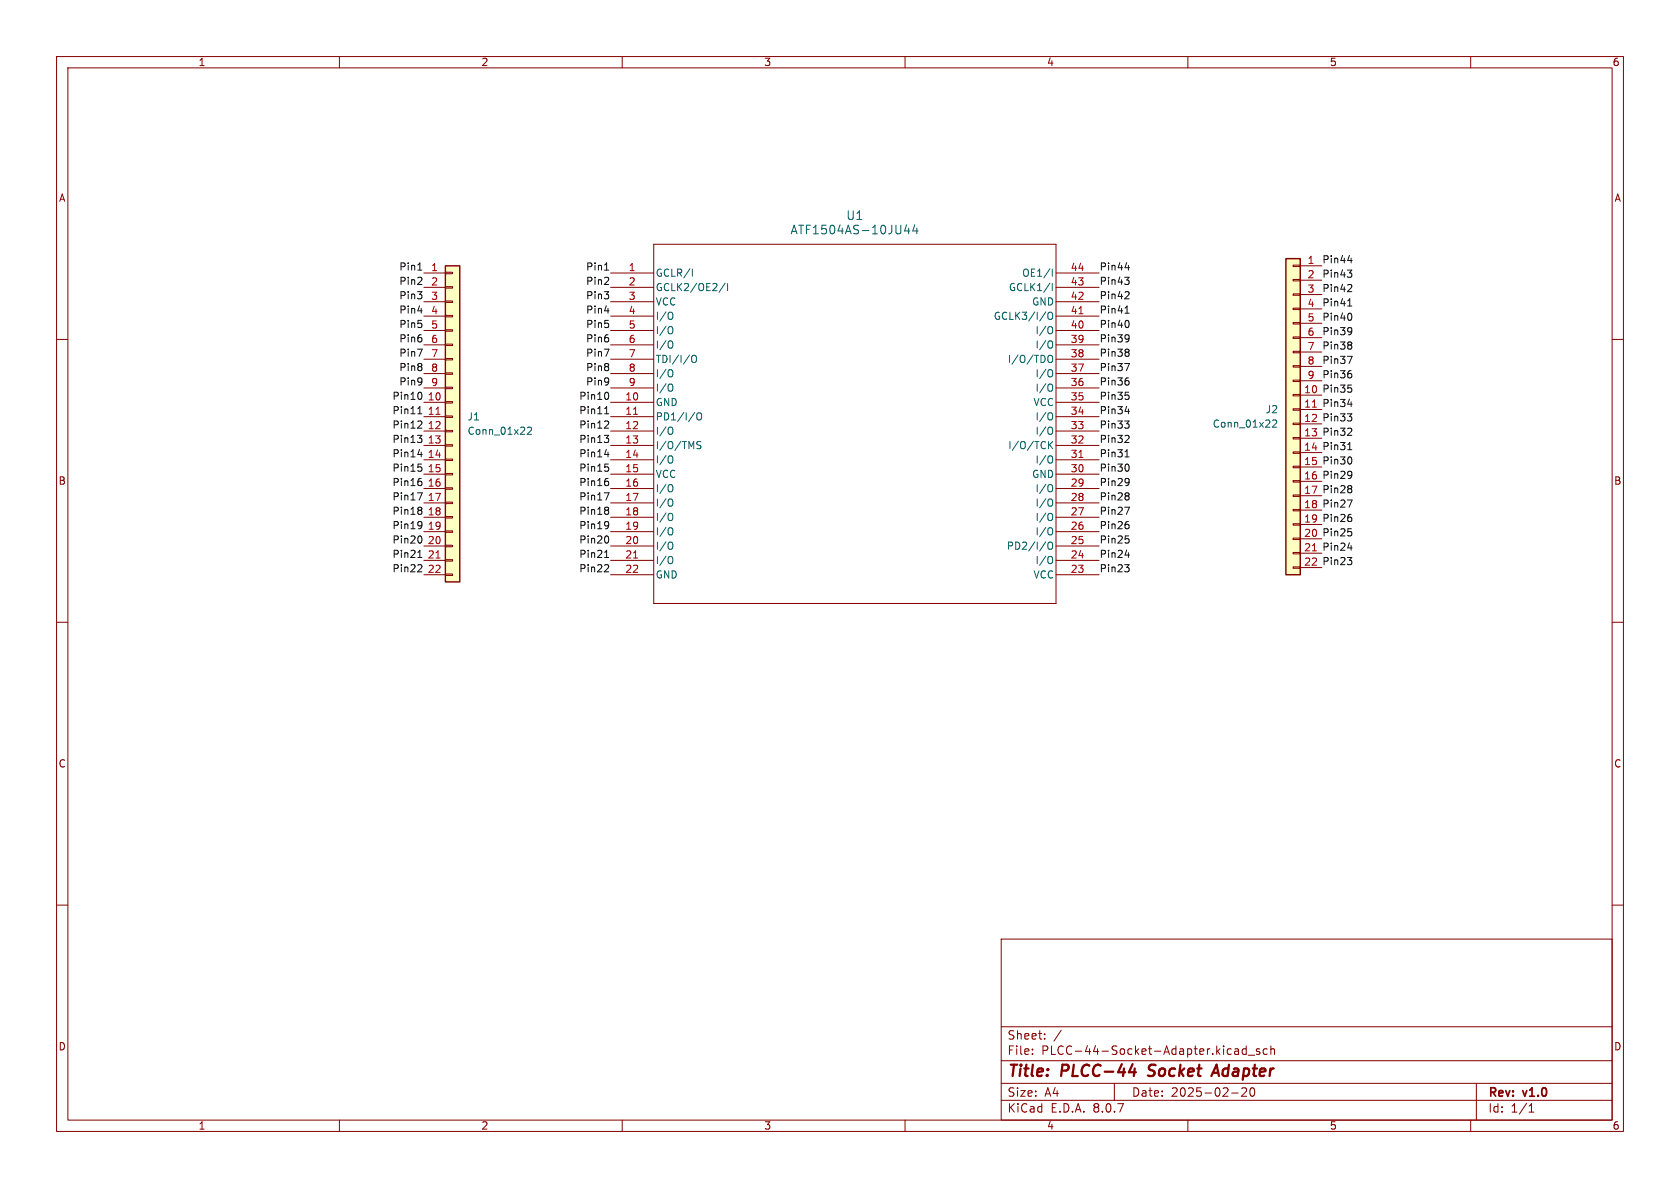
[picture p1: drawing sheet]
<svg xmlns="http://www.w3.org/2000/svg" width="297mm" height="210mm" viewBox="0 0 297 210" stroke-linecap="round" stroke-linejoin="round" font-family="sans-serif">
<g fill="none" stroke="#840000" stroke-width=".18">
<path d="M10 10h277v190h-277zM12 12h273v186h-273zM60 10v2M110 10v2M160 10v2M210 10v2M260 10v2M107.9 48.3h7.7M107.9 50.8h7.7M107.9 53.3h7.7M107.9 55.9h7.7M107.9 58.4h7.7"/>
<path d="M115.6 43.2h71.1v63.5h-71.1zM186.7 48.3h7.6M186.7 50.8h7.6M186.7 53.3h7.6M186.7 55.9h7.6M186.7 58.4h7.6M10 60h2M107.9 71.1h7.7M107.9 73.7h7.7M107.9 76.2h7.7M107.9 78.7h7.7M107.9 68.6h7.7"/>
<path d="M107.9 66h7.7M107.9 63.5h7.7M107.9 61h7.7M186.7 71.1h7.6M186.7 73.7h7.6M186.7 76.2h7.6M186.7 78.7h7.6M186.7 68.6h7.6M186.7 66h7.6M186.7 63.5h7.6M186.7 61h7.6M285 60h2"/>
<path d="M107.9 81.3h7.7M107.9 83.8h7.7M107.9 86.4h7.7M107.9 88.9h7.7M107.9 91.4h7.7M107.9 94h7.7M107.9 96.5h7.7M107.9 99.1h7.7M186.7 81.3h7.6M186.7 83.8h7.6M186.7 86.4h7.6M186.7 88.9h7.6"/>
<path d="M186.7 91.4h7.6M186.7 94h7.6M186.7 96.5h7.6M186.7 99.1h7.6M10 110h2M107.9 101.6h7.7M186.7 101.6h7.6M285 110h2M10 160h2M177 166h108v32h-108zM285 160h2M60 198v2"/>
<path d="M110 198v2M160 198v2M177 194.5h108M177 191.5h108M177 187.5h108M177 181.5h108M182.5 186.3v.1M182.5 185.5v.1M184.7 183.6v.1M184.7 182.8v.1M187.6 182.1l-1.3 2M197 191.5v3"/>
<path d="M210 198v2M217.7 193.2h1.2M218.3 185.5h.6l.1 .9M219 185.8h-.5a.29 .29 0 0 0-.3 .3 .29 .29 0 0 0 .3 .3l.5-.1M220.3 185.5l-.4-.1-.3 .3v.4l.1 .2h.6M220.3 184.9v1.5M220.3 192.4v.5l-.8 .9h.9M220.7 186.5h1.1M221.1 192.4a.81 .81 0 0 0 .4 1.4l.2-.1 .1-.5-.1-.8M222.7 185.5l-.4-.1-.2 .2 .1 .2 .5 .2v.3h-.6M224 185.5l-.4-.1-.3 .3v.4l.2 .2h.5M224.7 185.5l.2-.1 .3 .1 .1 .9"/>
<path d="M224.7 184.9v1.5M260 198v2M261 191.5v6.5M270.3 196.6h.9M270.3 195.5l.4-.4v1.5"/>
</g>
<path d="M199.6 189.5h1.2M200.6 188.9l-.2 1.3M202.9 190.1l.3 .1M203.2 188.4l-.1 .2 .1 .4M214.2 190.2l.9-2 .4 2M214.4 189.6h1" fill="none" stroke="#840000" stroke-width=".4"/>
<g fill="none" stroke="#006464" stroke-width=".18">
<path d="M160.3 39.7l-.4 1.1h1M161.7 39.7l-.3 1.1h.9M118.6 55.2l.2 .1a.81 .81 0 0 1-.2 1.2M118.6 57.7l.2 .1a.81 .81 0 0 1-.2 1.2M122.4 47.6v1.2M128.2 50l-1.1 1.7M128.6 50.1v1.3M160.6 40.3v1M162.1 40.3v1M184.9 55.1l-1.1 1.7M185.4 55.3l.1-.1a.43 .43 0 0 1 .6 .4v.4a.42 .42 0 0 1-.4 .5 .42 .42 0 0 1-.5-.5v-.4zM185.6 50l-1.1 1.7"/>
<path d="M185.6 47.5l-1.1 1.6M185.8 57.7l.1 .1a.81 .81 0 0 1-.1 1.2M186 47.6v1.2M186 50.1v1.3M118.6 67.9l.2 .1a.81 .81 0 0 1-.2 1.2M118.6 75.5l.2 .1a.81 .81 0 0 1-.2 1.2M118.6 60.3h.2a.81 .81 0 0 1-.2 1.2M118.6 65.3l.2 .1a.81 .81 0 0 1-.2 1.2M122.3 63l.3-.2a.43 .43 0 0 1 .5 .4v.5a.42 .42 0 0 1-.4 .4 .42 .42 0 0 1-.4-.4zM122.8 72.9l-1.1 1.6M123.2 73.2l.3-.2a.43 .43 0 0 1 .5 .4v.4a.42 .42 0 0 1-.4 .5 .42 .42 0 0 1-.4-.5zM123.9 78.1l-.5-.1-.2 .2v.3l.6 .3 .1 .3-.2 .2h-.5"/>
<path d="M185.4 78v1.3M185.4 62.9l.1-.1a.43 .43 0 0 1 .6 .4v.5a.42 .42 0 0 1-.4 .4 .42 .42 0 0 1-.5-.4v-.5zM185.5 78.6l.6 .7M185.8 60.3h.1a.81 .81 0 0 1-.1 1.2M185.8 65.3l.1 .1a.81 .81 0 0 1-.1 1.2M185.8 67.9l.1 .1a.81 .81 0 0 1-.1 1.2M185.8 73h.1a.81 .81 0 0 1-.1 1.2M185.8 75.5l.1 .1a.81 .81 0 0 1-.1 1.2M186.1 78l-.7 .8M118.6 93.3l.2 .1a.81 .81 0 0 1-.2 1.2M118.6 80.6l.2 .1a.81 .81 0 0 1-.2 1.2M118.6 85.7h.2a.81 .81 0 0 1-.2 1.2"/>
<path d="M118.6 88.2l.2 .1a.81 .81 0 0 1-.2 1.2M118.6 90.7l.2 .1a.81 .81 0 0 1-.2 1.2M118.6 95.8l.2 .1a.81 .81 0 0 1-.2 1.2M118.6 98.4h.2a.81 .81 0 0 1-.2 1.2M184.9 95.8l-1.1 1.6M185.4 95.9l.1-.1a.43 .43 0 0 1 .6 .5v.4a.42 .42 0 0 1-.4 .4 .42 .42 0 0 1-.5-.4v-.4zM185.8 98.4h.1a.81 .81 0 0 1-.1 1.2M185.8 80.6l.1 .1a.81 .81 0 0 1-.1 1.2M185.8 85.7h.1a.81 .81 0 0 1-.1 1.2M185.8 88.2l.1 .1a.81 .81 0 0 1-.1 1.2M185.8 90.7l.1 .1a.81 .81 0 0 1-.1 1.2M185.8 93.3l.1 .1a.81 .81 0 0 1-.1 1.2"/>
</g>
<path d="M190.7 55.5h.8M112 73.2h.7M112 98.6h.7M190.7 80.9h.8" fill="none" stroke="#a90000" stroke-width=".18"/>
<path d="M78.7 47h2.6v55.9h-2.6z" fill="#ffffc2"/>
<g fill="none" stroke="#840000" stroke-width=".18">
<path d="M74.9 48.3h3.8M74.9 50.8h3.8M74.9 53.3h3.8M74.9 55.9h3.8M74.9 58.4h3.8M78.7 58.3h1.3v.2h-1.3zM78.7 55.8h1.3v.2h-1.3zM78.7 53.2h1.3v.3h-1.3zM78.7 50.7h1.3v.2h-1.3zM78.7 48.1h1.3v.3h-1.3zM74.9 71.1h3.8M74.9 73.7h3.8"/>
<path d="M74.9 76.2h3.8M74.9 78.7h3.8M74.9 61h3.8M74.9 63.5h3.8M74.9 66h3.8M74.9 68.6h3.8M78.7 78.6h1.3v.3h-1.3zM78.7 76.1h1.3v.2h-1.3zM78.7 73.5h1.3v.3h-1.3zM78.7 71h1.3v.2h-1.3zM78.7 68.5h1.3v.2h-1.3zM78.7 65.9h1.3v.3h-1.3z"/>
<path d="M78.7 63.4h1.3v.2h-1.3zM78.7 60.8h1.3v.3h-1.3zM74.9 81.3h3.8M74.9 83.8h3.8M74.9 86.4h3.8M74.9 88.9h3.8M74.9 91.4h3.8M74.9 94h3.8M74.9 96.5h3.8M74.9 99.1h3.8M78.7 98.9h1.3v.3h-1.3zM78.7 96.4h1.3v.2h-1.3z"/>
<path d="M78.7 93.9h1.3v.2h-1.3zM78.7 91.3h1.3v.3h-1.3zM78.7 88.8h1.3v.2h-1.3zM78.7 86.2h1.3v.3h-1.3zM78.7 83.7h1.3v.2h-1.3zM78.7 81.2h1.3v.2h-1.3zM74.9 101.6h3.8M78.7 101.5h1.3v.2h-1.3z"/>
</g>
<path d="M78.7 47h2.6v55.9h-2.6z" fill="none" stroke="#840000" stroke-width=".25"/>
<path d="M77.1 73.2h.7M77.1 98.6h.7" fill="none" stroke="#a90000" stroke-width=".18"/>
<path d="M93.2 75.6l.5-.1 .3 .4-.8 .9h.8" fill="none" stroke="#006464" stroke-width=".18"/>
<path d="M227.3 45.7h2.6v55.9h-2.6z" fill="#ffffc2"/>
<g fill="none" stroke="#840000" stroke-width=".18">
<path d="M228.6 59.6h1.3v.2h-1.3zM228.6 57h1.3v.3h-1.3zM228.6 54.5h1.3v.2h-1.3zM228.6 51.9h1.3v.3h-1.3zM228.6 49.4h1.3v.3h-1.3zM228.6 46.9h1.3v.2h-1.3zM229.9 47h3.8M229.9 49.5h3.8M229.9 52.1h3.8M229.9 54.6h3.8M229.9 57.2h3.8M229.9 59.7h3.8"/>
<path d="M228.6 79.9h1.3v.2h-1.3zM228.6 77.3h1.3v.3h-1.3zM228.6 74.8h1.3v.3h-1.3zM228.6 72.3h1.3v.2h-1.3zM228.6 69.7h1.3v.3h-1.3zM228.6 67.2h1.3v.2h-1.3zM228.6 64.6h1.3v.3h-1.3zM228.6 62.1h1.3v.3h-1.3zM229.9 69.9h3.8M229.9 72.4h3.8M229.9 74.9h3.8M229.9 77.5h3.8"/>
<path d="M229.9 62.2h3.8M229.9 64.8h3.8M229.9 67.3h3.8M228.6 97.7h1.3v.2h-1.3zM228.6 95.1h1.3v.3h-1.3zM228.6 92.6h1.3v.2h-1.3zM228.6 90h1.3v.3h-1.3zM228.6 87.5h1.3v.3h-1.3zM228.6 85h1.3v.2h-1.3zM228.6 82.4h1.3v.3h-1.3zM229.9 80h3.8M229.9 82.6h3.8"/>
<path d="M229.9 85.1h3.8M229.9 87.6h3.8M229.9 90.2h3.8M229.9 92.7h3.8M229.9 95.3h3.8M229.9 97.8h3.8M228.6 100.2h1.3v.3h-1.3zM229.9 100.3h3.8"/>
</g>
<path d="M227.3 45.7h2.6v55.9h-2.6z" fill="none" stroke="#840000" stroke-width=".25"/>
<path d="M232 72h.7M232 97.4h.7" fill="none" stroke="#a90000" stroke-width=".18"/>
<path d="M225 74.4l.5-.2 .2 .4-.8 .9h.8" fill="none" stroke="#006464" stroke-width=".18"/>
<g fill="none" stroke="#0f0f0f" stroke-width=".18">
<path d="M73.8 50.3h.8M73.9 47.7h.7M73.9 54.9h.7M74.5 49.1v.5M74.5 57.2v.6M74.5 59.8v.5M106.8 50.3h.8M106.9 47.7h.7M106.9 54.9h.8M107.5 57.2v.6M107.5 49.1v.5M107.5 59.8v.5"/>
<path d="M198.8 49h.8l-.4 .5M198.9 55.4h.7M198.9 47.3h.8M199 54.4l.2-.3v1.3M199.1 51.6h.4l.1 .3-.8 .9h.8M199.3 56.6a.79 .79 0 0 1 0 1.3M199.4 49.5l.2 .2v.3l-.2 .3M199.4 59.2l.2 .1a1.03 1.03 0 0 1-.2 1.1M199.5 46.9v.8M199.6 59.7l-.2 .3M238.2 47.7h.8l-.4 .5M238.3 46.1h.7"/>
<path d="M238.3 54.1h.7M238.4 53.1l.2-.3v1.3M238.4 50.3h.5l.1 .4-.8 .9h.8M238.7 55.4a.79 .79 0 0 1 0 1.2M238.7 48.2l.3 .3v.3l-.3 .2M238.7 57.9l.2 .1a1.03 1.03 0 0 1-.2 1.1M238.9 45.6v.9M239 58.5l-.3 .2M73.8 61.7h.8l-.5 1.3M73.8 77h.8l-.4 .4M73.9 73.1h.7M74 72.2l.2-.3v1.2"/>
<path d="M74 74.4l.5 .1 .1 .3-.8 .9h.8M74.3 69.3a.79 .79 0 0 1 0 1.3M74.3 77.4l.3 .3v.3l-.3 .2M74.5 79.9v.9M74.5 64.4v.3M74.5 64.9v.5M74.5 66.9v.9M74.6 67.3l-.1 .2M106.8 61.7h.9l-.6 1.3M106.8 77h.8l-.4 .4M106.9 73.1h.7M107 72.2l.2-.3v1.2"/>
<path d="M107.1 74.4l.4 .1 .1 .3-.8 .9h.8M107.3 69.3a.79 .79 0 0 1 0 1.3M107.4 77.4l.2 .3v.3l-.2 .2M107.5 79.9v.9M107.5 64.4v.3M107.5 64.9v.5M107.5 66.9v.9M107.6 67.3l-.1 .2M198.8 74.4h.8l-.4 .5M198.8 64.3h.9l-.6 1.2M198.9 72.7h.8M198.9 69.3h.7"/>
<path d="M199 79.8l.2-.3v1.3M199.1 77h.4l.1 .3-.8 .9h.8M199.2 66.8h.3M199.4 61.7l.2 .3-.2 .3 .2 .2v.2l-.2 .3M199.4 67.3l.2 .2v.3l-.2 .3M199.4 69.8l.2 .3v.3l-.2 .2M199.4 74.9l.2 .2v.3l-.2 .3M199.5 72.3v.8M238.2 73.1h.8l-.4 .5M238.2 63h.8l-.5 1.3M238.3 71.5h.7M238.3 79.5h.7"/>
<path d="M238.3 68.1h.6M238.4 78.5l.2-.3v1.3M238.4 75.7h.5l.1 .4-.8 .9h.8M238.6 65.5h.3M238.7 60.4l.3 .3-.3 .3 .3 .2v.3l-.3 .2M238.7 66l.3 .3v.3l-.3 .2M238.7 68.6l.3 .2v.3l-.3 .2M238.7 73.6l.3 .3v.3l-.3 .2M238.9 71v.9M73.8 87.1h.8l-.5 1.3M73.9 98.5h.7M73.9 80.3h.7"/>
<path d="M73.9 82h.6M74 97.6l.2-.3v1.2M74 99.8l.5 .1 .1 .3-.8 .9h.8M74.2 84.6h.3M74.3 94.7a.79 .79 0 0 1 0 1.3M74.3 82.5l.3 .3v.3l-.3 .2M74.3 85.1l.3 .2v.3l-.3 .2M74.3 89.7l.3 .2-.3 .3 .3 .2v.3l-.3 .2M74.3 92.2l.2 .1a1.03 1.03 0 0 1-.2 1.1M74.6 92.7l-.3 .3M106.8 87.1h.9l-.6 1.3M106.9 98.5h.7"/>
<path d="M106.9 80.3h.8M106.9 82h.6M107 97.6l.2-.3v1.2M107.1 99.8l.4 .1 .1 .3-.8 .9h.8M107.2 84.6h.3M107.3 94.7a.79 .79 0 0 1 0 1.3M107.4 82.5l.2 .3v.3l-.2 .2M107.4 85.1l.2 .2v.3l-.2 .2M107.4 89.7l.2 .2-.2 .3 .2 .2v.3l-.2 .2M107.4 92.2l.1 .1a1.03 1.03 0 0 1-.1 1.1M107.6 92.7l-.2 .3M198.8 99.8h.8l-.4 .5"/>
<path d="M198.8 89.7h.9l-.6 1.2M198.9 80.8h.7M198.9 98.1h.8M198.9 94.7h.7M199.2 92.2h.3M199.3 82a.79 .79 0 0 1 0 1.3M199.4 84.6l.2 .1a1.03 1.03 0 0 1-.2 1.1M199.4 87.1l.2 .3-.2 .3 .2 .2v.2l-.2 .3M199.4 92.7l.2 .2v.3l-.2 .3M199.4 95.2l.2 .3v.3l-.2 .2M199.5 97.7v.8M199.6 85.1l-.2 .3"/>
<path d="M238.2 98.5h.8l-.4 .5M238.2 88.4h.8l-.5 1.3M238.3 96.9h.7M238.3 93.5h.6M238.6 90.9h.3M238.7 80.8a.79 .79 0 0 1 0 1.2M238.7 94l.3 .2v.3l-.3 .2M238.7 83.3l.2 .1a1.03 1.03 0 0 1-.2 1.1M238.7 85.8l.3 .3-.3 .3 .3 .2v.3l-.3 .2M238.7 91.4l.3 .3v.3l-.3 .2M238.7 99l.3 .3v.3l-.3 .2M238.9 96.4v.9"/>
<path d="M239 83.9l-.3 .2M199.4 100.3l.2 .2v.3l-.2 .3"/>
</g>
<g font-size="2.8" fill="#840000">
<text x="178" y="190.9">Title:</text>
<text x="187.7" y="190.9">PLCC-44</text>
<text x="203.9" y="190.9">Socket</text>
<text x="216.1" y="190.9">Adapter</text>
</g>
<g font-size="2.1" fill="#006464">
<text x="139.7" y="41.6">ATF1504AS-10JU44</text>
<text x="149.5" y="39.1">U1</text>
</g>
<g font-size="2.1" fill="#840000">
<text x="178" y="184">Sheet:</text>
<text x="178" y="186.7">File:</text>
<text x="184.1" y="186.7">PLCC-44-Socket-Adapter.kicad_sch</text>
<text x="178" y="196.9">KiCad</text>
<text x="178" y="194.1">Size:</text>
<text x="184.7" y="194.1">A4</text>
<text x="185.7" y="196.9">E.D.A.</text>
<text x="193.3" y="196.9">8.0.7</text>
<text x="200" y="194.1">Date:</text>
<text x="207" y="194.1">2025-02-20</text>
<text x="263" y="194.3">Rev:</text>
<text x="263" y="196.9">Id:</text>
<text x="267.1" y="196.9">1/1</text>
<text x="269.4" y="194.3">v1.0</text>
</g>
<g font-size="1.8" fill="#840000">
<text x="35" y="11.9">1</text>
<text x="85" y="11.9">2</text>
<text x="135" y="11.9">3</text>
<text x="185" y="11.9">4</text>
<text x="235" y="11.9">5</text>
<text x="285" y="11.9">6</text>
<text x="10.3" y="35.9">A</text>
<text x="285.3" y="35.9">A</text>
<text x="10.3" y="85.9">B</text>
<text x="285.3" y="85.9">B</text>
<text x="10.3" y="135.9">C</text>
<text x="285.3" y="135.9">C</text>
<text x="10.3" y="185.9">D</text>
<text x="285.3" y="185.9">D</text>
<text x="35" y="199.9">1</text>
<text x="85" y="199.9">2</text>
<text x="135" y="199.9">3</text>
<text x="185" y="199.9">4</text>
<text x="235" y="199.9">5</text>
<text x="285" y="199.9">6</text>
</g>
<g font-size="1.8" fill="#0f0f0f">
<text x="70.5" y="47.9">Pin1</text>
<text x="103.5" y="47.9">Pin1</text>
<text x="194.3" y="47.9">Pin44</text>
<text x="233.7" y="46.6">Pin44</text>
<text x="70.5" y="50.5">Pin2</text>
<text x="70.5" y="53">Pin3</text>
<text x="103.5" y="50.5">Pin2</text>
<text x="103.5" y="53">Pin3</text>
<text x="194.3" y="50.5">Pin43</text>
<text x="194.3" y="53">Pin42</text>
<text x="233.7" y="49.2">Pin43</text>
<text x="233.7" y="51.7">Pin42</text>
<text x="70.5" y="55.5">Pin4</text>
<text x="70.5" y="58.1">Pin5</text>
<text x="103.5" y="58.1">Pin5</text>
<text x="103.5" y="55.5">Pin4</text>
<text x="194.3" y="55.5">Pin41</text>
<text x="194.3" y="58.1">Pin40</text>
<text x="233.7" y="59.3">Pin39</text>
<text x="233.7" y="54.3">Pin41</text>
<text x="233.7" y="56.8">Pin40</text>
<text x="70.5" y="60.6">Pin6</text>
<text x="70.5" y="65.7">Pin8</text>
<text x="70.5" y="63.2">Pin7</text>
<text x="103.5" y="65.7">Pin8</text>
<text x="103.5" y="63.2">Pin7</text>
<text x="103.5" y="60.6">Pin6</text>
<text x="194.3" y="63.2">Pin38</text>
<text x="194.3" y="65.7">Pin37</text>
<text x="194.3" y="60.6">Pin39</text>
<text x="233.7" y="64.4">Pin37</text>
<text x="233.7" y="61.9">Pin38</text>
<text x="69.3" y="70.8">Pin10</text>
<text x="70.5" y="68.2">Pin9</text>
<text x="102.3" y="70.8">Pin10</text>
<text x="103.5" y="68.2">Pin9</text>
<text x="194.3" y="70.8">Pin35</text>
<text x="194.3" y="68.2">Pin36</text>
<text x="233.7" y="69.5">Pin35</text>
<text x="233.7" y="67">Pin36</text>
<text x="69.3" y="73.3">Pin11</text>
<text x="69.3" y="75.9">Pin12</text>
<text x="102.3" y="75.9">Pin12</text>
<text x="102.3" y="73.3">Pin11</text>
<text x="194.3" y="75.9">Pin33</text>
<text x="194.3" y="73.3">Pin34</text>
<text x="233.7" y="74.6">Pin33</text>
<text x="233.7" y="72">Pin34</text>
<text x="233.7" y="77.1">Pin32</text>
<text x="69.3" y="78.4">Pin13</text>
<text x="69.3" y="83.5">Pin15</text>
<text x="69.3" y="80.9">Pin14</text>
<text x="102.3" y="80.9">Pin14</text>
<text x="102.3" y="78.4">Pin13</text>
<text x="102.3" y="83.5">Pin15</text>
<text x="194.3" y="78.4">Pin32</text>
<text x="194.3" y="83.5">Pin30</text>
<text x="194.3" y="80.9">Pin31</text>
<text x="233.7" y="82.2">Pin30</text>
<text x="233.7" y="79.7">Pin31</text>
<text x="69.3" y="88.6">Pin17</text>
<text x="69.3" y="86">Pin16</text>
<text x="102.3" y="88.6">Pin17</text>
<text x="102.3" y="86">Pin16</text>
<text x="194.3" y="86">Pin29</text>
<text x="194.3" y="88.6">Pin28</text>
<text x="233.7" y="89.8">Pin27</text>
<text x="233.7" y="87.3">Pin28</text>
<text x="233.7" y="84.7">Pin29</text>
<text x="69.3" y="93.6">Pin19</text>
<text x="69.3" y="91.1">Pin18</text>
<text x="102.3" y="91.1">Pin18</text>
<text x="102.3" y="93.6">Pin19</text>
<text x="194.3" y="93.6">Pin26</text>
<text x="194.3" y="91.1">Pin27</text>
<text x="233.7" y="94.9">Pin25</text>
<text x="233.7" y="92.4">Pin26</text>
<text x="69.3" y="96.2">Pin20</text>
<text x="69.3" y="98.7">Pin21</text>
<text x="69.3" y="101.3">Pin22</text>
<text x="102.3" y="98.7">Pin21</text>
<text x="102.3" y="96.2">Pin20</text>
<text x="102.3" y="101.3">Pin22</text>
<text x="194.3" y="96.2">Pin25</text>
<text x="194.3" y="101.3">Pin23</text>
<text x="194.3" y="98.7">Pin24</text>
<text x="233.7" y="97.4">Pin24</text>
<text x="233.7" y="100">Pin23</text>
</g>
<g font-size="1.8" fill="#a90000">
<text x="231.1" y="46.7">1</text>
<text x="76.1" y="48">1</text>
<text x="76.1" y="50.5">2</text>
<text x="76.1" y="53.1">3</text>
<text x="111.1" y="48">1</text>
<text x="111.1" y="50.5">2</text>
<text x="111.1" y="53.1">3</text>
<text x="189.2" y="53.1">42</text>
<text x="189.2" y="50.5">43</text>
<text x="189.2" y="48">44</text>
<text x="231.1" y="49.3">2</text>
<text x="231.1" y="51.8">3</text>
<text x="76.1" y="55.6">4</text>
<text x="76.1" y="58.2">5</text>
<text x="111.1" y="55.6">4</text>
<text x="111.1" y="58.2">5</text>
<text x="189.2" y="58.2">40</text>
<text x="189.2" y="55.6">41</text>
<text x="231.1" y="54.4">4</text>
<text x="231.1" y="56.9">5</text>
<text x="231.1" y="59.4">6</text>
<text x="76.1" y="60.7">6</text>
<text x="76.1" y="63.2">7</text>
<text x="76.1" y="65.8">8</text>
<text x="111.1" y="60.7">6</text>
<text x="111.1" y="63.2">7</text>
<text x="111.1" y="65.8">8</text>
<text x="189.2" y="65.8">37</text>
<text x="189.2" y="63.2">38</text>
<text x="189.2" y="60.7">39</text>
<text x="231.1" y="62">7</text>
<text x="231.1" y="64.5">8</text>
<text x="75.5" y="70.9">10</text>
<text x="76.1" y="68.3">9</text>
<text x="110.4" y="70.9">10</text>
<text x="111.1" y="68.3">9</text>
<text x="189.2" y="70.9">35</text>
<text x="189.2" y="68.3">36</text>
<text x="230.5" y="69.6">10</text>
<text x="231.1" y="67.1">9</text>
<text x="75.5" y="73.4">11</text>
<text x="75.5" y="75.9">12</text>
<text x="110.4" y="73.4">11</text>
<text x="110.4" y="75.9">12</text>
<text x="189.2" y="75.9">33</text>
<text x="189.2" y="73.4">34</text>
<text x="230.5" y="72.1">11</text>
<text x="230.5" y="74.7">12</text>
<text x="230.5" y="77.2">13</text>
<text x="75.5" y="78.5">13</text>
<text x="75.5" y="81">14</text>
<text x="75.5" y="83.6">15</text>
<text x="110.4" y="78.5">13</text>
<text x="110.4" y="81">14</text>
<text x="110.4" y="83.6">15</text>
<text x="189.2" y="83.6">30</text>
<text x="189.2" y="81">31</text>
<text x="189.2" y="78.5">32</text>
<text x="230.5" y="79.8">14</text>
<text x="230.5" y="82.3">15</text>
<text x="75.5" y="86.1">16</text>
<text x="75.5" y="88.6">17</text>
<text x="110.4" y="86.1">16</text>
<text x="110.4" y="88.6">17</text>
<text x="189.2" y="88.6">28</text>
<text x="189.2" y="86.1">29</text>
<text x="230.5" y="84.8">16</text>
<text x="230.5" y="87.4">17</text>
<text x="230.5" y="89.9">18</text>
<text x="75.5" y="91.2">18</text>
<text x="75.5" y="93.7">19</text>
<text x="110.4" y="91.2">18</text>
<text x="110.4" y="93.7">19</text>
<text x="189.2" y="93.7">26</text>
<text x="189.2" y="91.2">27</text>
<text x="230.5" y="92.5">19</text>
<text x="230.5" y="95">20</text>
<text x="75.5" y="96.3">20</text>
<text x="75.5" y="98.8">21</text>
<text x="75.5" y="101.3">22</text>
<text x="110.4" y="96.3">20</text>
<text x="110.4" y="98.8">21</text>
<text x="110.4" y="101.3">22</text>
<text x="189.2" y="101.3">23</text>
<text x="189.2" y="98.8">24</text>
<text x="189.2" y="96.3">25</text>
<text x="230.5" y="97.5">21</text>
<text x="230.5" y="100.1">22</text>
</g>
<g font-size="1.8" fill="#006464">
<text x="115.8" y="49.1">GCLR/I</text>
<text x="115.8" y="51.7">GCLK2/OE2/I</text>
<text x="178.2" y="51.7">GCLK1/I</text>
<text x="180.6" y="49.1">OE1/I</text>
<text x="115.8" y="54.2">VCC</text>
<text x="115.8" y="56.7">I/O</text>
<text x="115.8" y="59.3">I/O</text>
<text x="175.6" y="56.7">GCLK3/I/O</text>
<text x="182.4" y="54.2">GND</text>
<text x="183" y="59.3">I/O</text>
<text x="115.8" y="61.8">I/O</text>
<text x="115.8" y="64.4">TDI/I/O</text>
<text x="178.1" y="64.4">I/O/TDO</text>
<text x="183" y="61.8">I/O</text>
<text x="115.8" y="72">GND</text>
<text x="115.8" y="66.9">I/O</text>
<text x="115.8" y="69.4">I/O</text>
<text x="182.6" y="72">VCC</text>
<text x="183" y="69.4">I/O</text>
<text x="183" y="66.9">I/O</text>
<text x="82.6" y="74.5">J1</text>
<text x="82.6" y="77.1">Conn_01x22</text>
<text x="115.8" y="74.5">PD1/I/O</text>
<text x="115.8" y="77.1">I/O</text>
<text x="183" y="77.1">I/O</text>
<text x="183" y="74.5">I/O</text>
<text x="214.3" y="75.8">Conn_01x22</text>
<text x="223.7" y="73.3">J2</text>
<text x="115.8" y="79.6">I/O/TMS</text>
<text x="115.8" y="82.1">I/O</text>
<text x="178.1" y="79.6">I/O/TCK</text>
<text x="183" y="82.1">I/O</text>
<text x="115.8" y="84.7">VCC</text>
<text x="115.8" y="87.2">I/O</text>
<text x="115.8" y="89.8">I/O</text>
<text x="182.4" y="84.7">GND</text>
<text x="183" y="89.8">I/O</text>
<text x="183" y="87.2">I/O</text>
<text x="115.8" y="92.3">I/O</text>
<text x="115.8" y="94.8">I/O</text>
<text x="183" y="94.8">I/O</text>
<text x="183" y="92.3">I/O</text>
<text x="115.8" y="97.4">I/O</text>
<text x="115.8" y="99.9">I/O</text>
<text x="177.9" y="97.4">PD2/I/O</text>
<text x="183" y="99.9">I/O</text>
<text x="115.8" y="102.5">GND</text>
<text x="182.6" y="102.5">VCC</text>
</g>
</svg>
